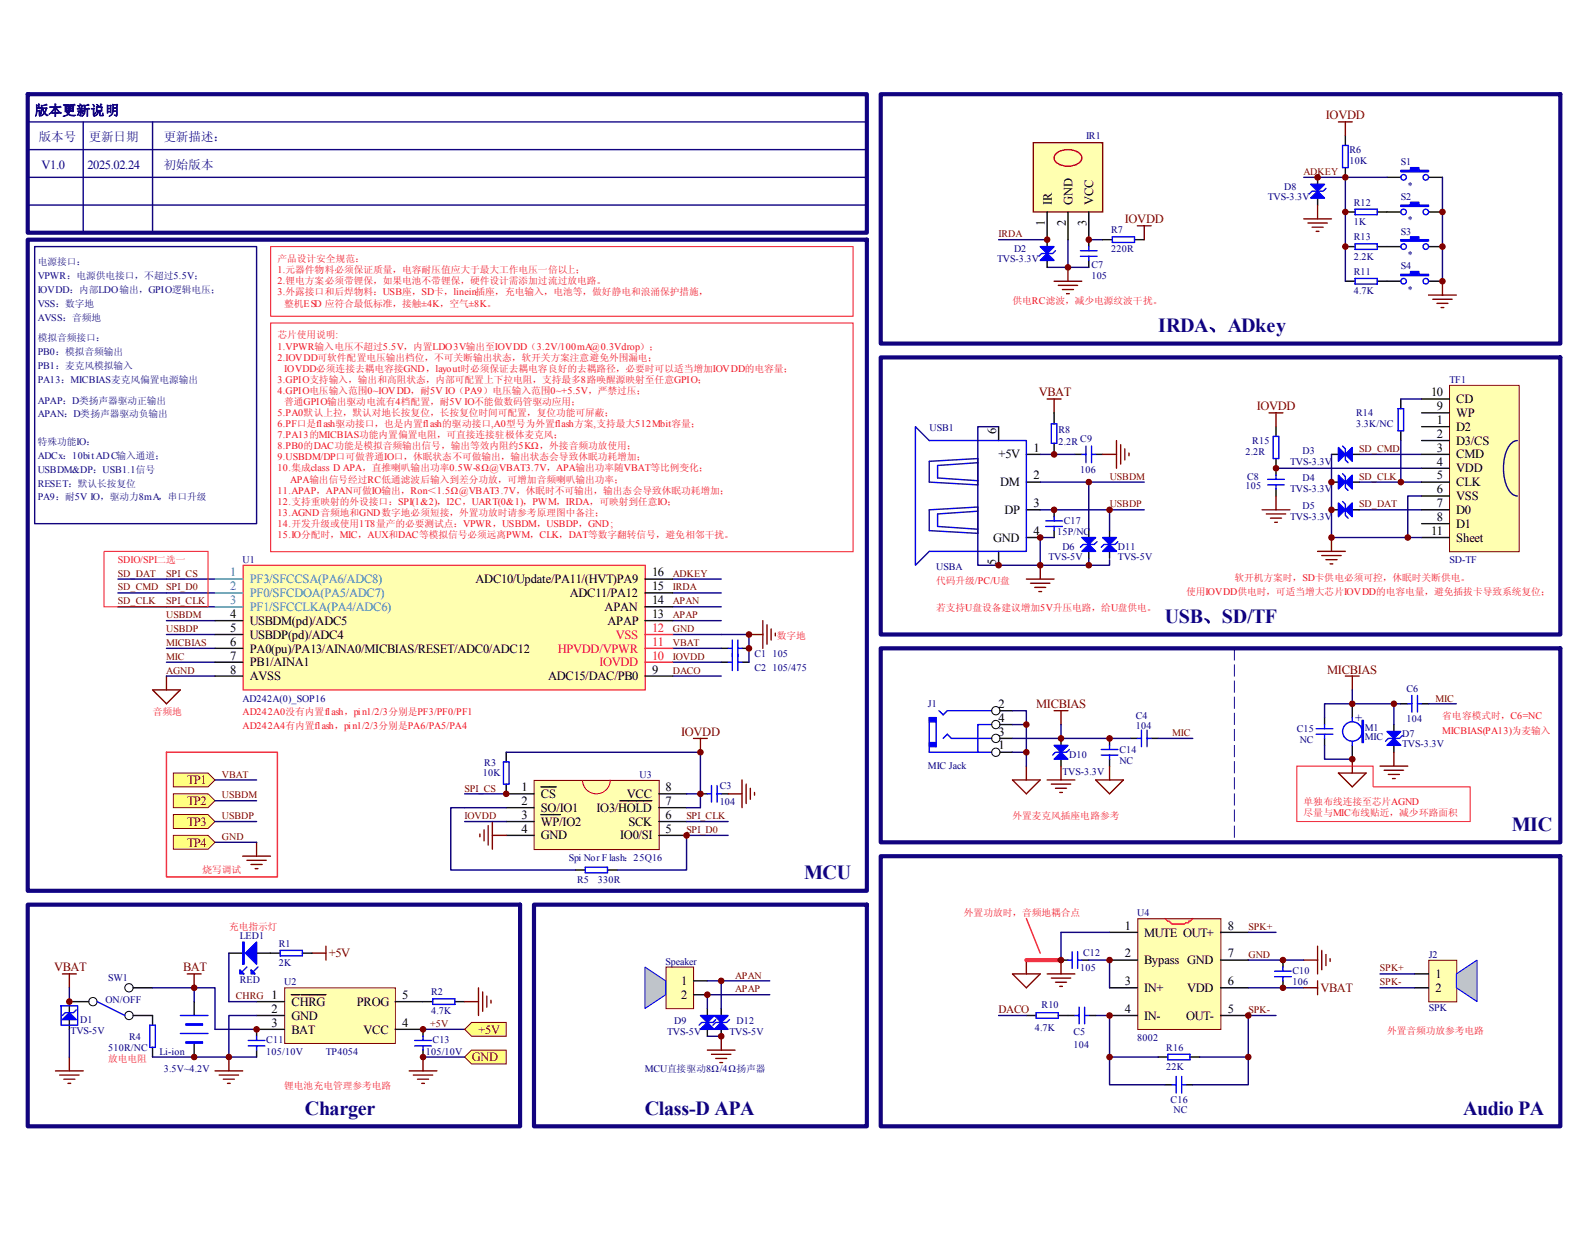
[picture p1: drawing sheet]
<svg xmlns="http://www.w3.org/2000/svg" width="279mm" height="216mm" viewBox="0 0 279 216" stroke-linecap="round" stroke-linejoin="round" font-family="sans-serif">
<path d="M29.2 118.4v2.4M131.2 111.1h2.4M133.6 108.7v4.8M134.4 109.4v3.4M135.1 110.1v2M135.8 110.9v.4M26.7 120.8h4.9l-2.4 2.4z" fill="none" stroke="#800000" stroke-width=".24"/>
<path d="M126.3 116h1.3M126.3 113.5h1.3M130 116h1.2M130 113.5h1.2" fill="none" stroke="#000" stroke-width=".24"/>
<path d="M127.6 116h.7M127.6 113.5h.7M128.3 112.1v5.3M129.3 116h.7M129.3 112.1v5.3M129.3 113.5h.7" fill="none" stroke="#00f" stroke-width=".24"/>
<g fill="none" stroke="#000080" stroke-width=".24">
<path d="M20.7 106.3h17M20.7 103.8h17M20.7 101.4h17M29.2 108.7h8.5M29.2 116h8.5M29.2 118.4h8.5M29.2 113.5h8.5M29.2 111.1h8.5M117.8 111.1h13.4v4.9M117.8 108.7h8.5M117.8 116h8.5M117.8 118.4h8.5"/>
<path d="M117.8 113.5h8.5M117.8 106.3h8.5M117.8 103.8h8.5M117.8 101.4h8.5"/>
</g>
<path d="M4.9 42h146.9v114h-146.9z" fill="none" stroke="#11037f" stroke-width=".73"/>
<path d="M93.6 136.7h21.9v12.1h-21.9z" fill="#ffffb0"/>
<path d="M93.6 136.7h21.9v12.1h-21.9z" fill="none" stroke="#800000" stroke-width=".18"/>
<g fill="none" stroke="#000" stroke-width=".24">
<path d="M88.7 137.3v1.7h4.8M88.7 131.7v1.7M94.8 137.8h2.6M115.4 139h4.9M122.7 139h1.2M126.3 139h1.3M88.7 141.4h4.8M88.7 143.9h4.8M88.7 146.3h4.8M94.8 142.6h3.4M108.6 140.2h5.6M115.4 141.4h4.9"/>
<path d="M115.4 143.9h4.9M115.4 146.3h4.9"/>
</g>
<path d="M102 136.6a2.43 2.43 0 0 0 2.5 2.4 2.43 2.43 0 0 0 2.4-2.4" fill="none" stroke="#bf0000" stroke-width=".18"/>
<path d="M121.5 129.3h2.4M122.7 129.3v2.4M127.6 139h2.4M130 136.6v4.8M130.7 137.3v3.4M131.4 138v2M132.2 138.8v.4M84.1 146v.5M84.8 145.3v1.9M85.5 144.6v3.4M86.2 143.9v4.8M86.2 146.3h2.5" fill="none" stroke="#800000" stroke-width=".24"/>
<path d="M81.4 139h7.3M88.7 131.7h34v9.7h-2.4M120.3 139h2.4M81.4 143.9h7.3M81.4 141.4h7.3M120.3 143.9h7.3M120.3 146.3h7.3" fill="none" stroke="#000080" stroke-width=".24"/>
<path d="M88.2 133.4h1v3.9h-1zM123.9 139h.7M124.6 137.5v3M125.6 139h.7M125.6 137.5v3" fill="none" stroke="#00f" stroke-width=".24"/>
<g fill="#ffff80" stroke="#800000" stroke-width=".18">
<path d="M30.4 139h6l1.3 1.2-1.3 1.2h-6z" fill-rule="evenodd"/>
<path d="M30.4 142.6h6l1.3 1.3-1.3 1.2h-6z" fill-rule="evenodd"/>
</g>
<path d="M37.7 140.2h7.2M37.7 143.9h7.2" fill="none" stroke="#000080" stroke-width=".24"/>
<path d="M30.4 135.4h6l1.3 1.2-1.3 1.2h-6z" fill-rule="evenodd" fill="#ffff80" stroke="#800000" stroke-width=".18"/>
<path d="M37.7 136.6h7.2M37.7 147.5h7.2" fill="none" stroke="#000080" stroke-width=".24"/>
<path d="M42.5 149.9h4.9M43.2 150.6h3.4M44 151.4h1.9M44.7 152.1h.5M44.9 147.5v2.4" fill="none" stroke="#800000" stroke-width=".24"/>
<path d="M30.4 146.3h6l1.3 1.2-1.3 1.2h-6z" fill-rule="evenodd" fill="#ffff80" stroke="#800000" stroke-width=".18"/>
<path d="M29.2 131.7h19.4v21.9h-19.4z" fill="none" stroke="#ee0e22" stroke-width=".24"/>
<path d="M177.4 136.6h4.8l-2.4 2.4zM179.8 134.1v2.5M234.5 135.4h4.8l-2.4 2.4zM236.9 132.9v2.5M183.4 170.5h4.9M184.2 171.3h3.4M184.9 172h1.9M185.6 172.7h.5M185.9 168.1v2.4" fill="none" stroke="#800000" stroke-width=".24"/>
<g fill="none" stroke="#000" stroke-width=".24">
<path d="M175.2 124.4h2.2M175.2 126.9h2.2M175.2 129.3h2.2M175.2 131.7h2.2M198 129.3h1.2M201.7 129.3h1.2M232 125.7v1.2M232 129.3v1.2M236.9 123.2v2.5M236.9 130.5v2.4M185.9 168.1h1.2M189.5 168.1h1.2"/>
<path d="M224.7 168.1v1.2M224.7 171.7v1.3"/>
</g>
<g fill="none" stroke="#00f" stroke-width=".24">
<path d="M162.8 125.7v6h10.9M164 125.7v5.1M164.5 124.4l.7 .8 .7-.8h7.8M165.2 129.3l.7-.7 .8 .7h7M173.7 126.9h-2.4v4.8M199.2 129.3h.8M200 127.8v3M200.9 129.3h.8M200.9 127.8v3M230.6 127.6h2.9M230.6 128.6h2.9M232 126.9v.7"/>
<path d="M232 128.6v.7M236.9 125.7v.7M236.9 129.8v.7M187.1 168.1h.7M187.8 166.7v2.9M188.8 168.1h.7M188.8 166.7v2.9M223.3 171h2.9M223.3 170.1h2.9M224.7 169.3v.8M224.7 171v.7"/>
<circle cx="236.9" cy="128.1" r="1.7"/>
</g>
<g fill="#00f" stroke="#00f" stroke-width=".24">
<path d="M238.6 126.1h.2v3.9h-.2z" fill-rule="evenodd"/>
<path d="M162.8 130h1.2v.8h-1.2z" fill-rule="evenodd"/>
<path d="M162.8 125.7h1.2v.7h-1.2z" fill-rule="evenodd"/>
</g>
<g fill="none" stroke="#000" stroke-width=".18">
<circle cx="174.4" cy="129.3" r=".73"/>
<circle cx="174.4" cy="131.7" r=".73"/>
<circle cx="174.4" cy="126.9" r=".73"/>
<circle cx="174.4" cy="124.4" r=".73"/>
</g>
<path d="M232 130.5v2.4h4.9M245.4 123.2h-13.4v2.5M191.9 177.8h2.5M218.7 177.8h4.8M218.7 168.1h6" fill="none" stroke="#000080" stroke-width=".24"/>
<path d="M250.4 168.2h4.8v7.2h-4.8z" fill="#ffffb0"/>
<path d="M250.3 168.1h4.9v7.3h-4.9z" fill="none" stroke="#800000" stroke-width=".18"/>
<path d="M187.1 177.8h1.2M190.7 177.8h1.2M247.8 170.5h2.4M247.8 173h2.4" fill="none" stroke="#000" stroke-width=".24"/>
<path d="M241.7 170.5h6.1M241.7 173h6.1" fill="none" stroke="#000080" stroke-width=".24"/>
<path d="M188.3 177.8h.7M189 176.4v2.9M190 177.8h.7M190 176.4v2.9" fill="none" stroke="#00f" stroke-width=".24"/>
<path d="M199.4 161h14.5v19.3h-14.5z" fill="#ffffb0"/>
<path d="M199.3 160.9h14.6v19.4h-14.6z" fill="none" stroke="#800000" stroke-width=".18"/>
<g fill="none" stroke="#000" stroke-width=".24">
<path d="M184.6 72.3v1.9M184.6 77.6v2M188.3 79.6h1.2M191.9 79.6h1.3M223.5 82v1.2M223.5 85.6v1.2M194.4 129.3v1.2M194.4 132.9v1.2M245.4 123.2h1.2M249 123.2h1.2M179.8 177.8h1.7M185.4 177.8h1.7"/>
<path d="M194.4 163.3h4.8M194.4 168.1h4.8M194.4 173h4.8M194.4 177.8h4.8M213.8 163.3h4.9M213.8 168.1h4.9M213.8 173h4.9M213.8 177.8h4.9M202.9 185.1h1.7M204.1 189.9h1.2M207.7 189.9h1.2M208.5 185.1h1.7"/>
</g>
<path d="M204.1 160.8l.5 .5h.2a1.38 1.38 0 0 0 1.5 .5h1.2l.2-.2h.5v-.3h.3l.4-.5" fill="none" stroke="#f00" stroke-width=".24"/>
<g fill="none" stroke="#000080" stroke-width=".24">
<path d="M238.1 79.6h10.9M238.1 84.4h10.9M238.1 89.3h10.9M250.2 123.2h4.9M174.9 177.8h4.9M185.9 163.3h8.5M190.7 168.1h3.7v4.9M194.4 177.8v7.3h8.5M218.7 177.8v7.3h-8.5M218.7 173h9.7M218.7 163.3h4.8M224.7 168.1h3.7"/>
<path d="M194.4 185.1v4.8h9.7M218.7 185.1v4.8h-9.8"/>
</g>
<g fill="none" stroke="#00f" stroke-width=".24">
<path d="M184.2 74.2h.9v3.4h-.9zM189.5 79.6h.7M190.2 78.1v2.9M191.2 79.6h.7M191.2 78.1v2.9M222.1 84.9h2.9M222.1 83.9h2.9M223.5 83.2v.7M223.5 84.9v.7M192.9 132.2h2.9M192.9 131.2h2.9M194.4 130.5v.7"/>
<path d="M194.4 132.2v.7M246.6 123.2h.7M247.3 121.8v2.9M248.3 123.2h.7M248.3 121.8v2.9M181.5 177.3h3.9v1h-3.9zM204.6 184.6h3.9v1h-3.9zM205.3 189.9h.7M206 188.5v2.9M207 189.9h.7M207 188.5v2.9"/>
</g>
<g fill="none" stroke="#800000" stroke-width=".24">
<path d="M183.4 69.9h2.5M184.6 69.9v2.4M182.2 99v2.4M179.8 101.4h4.8M180.5 102.1h3.4M181.2 102.9h2M182 103.6h.5M235.7 118.4h2.4M236.9 118.4v2.4M177.4 170.5h4.8l-2.4 2.5zM179.8 168.1v2.4M228.4 168.1h2.4"/>
<path d="M228.4 173h2.4M230.8 165.7v4.8M230.8 171.7v2.5M231.5 166.4v3.4M232.3 167.1v2M233 167.9v.5"/>
</g>
<path d="M254 67.6h12.1v29h-12.1z" fill="#ffffb0"/>
<path d="M253.9 67.5h12.2v29.1h-12.2z" fill="none" stroke="#800000" stroke-width=".18"/>
<g fill="none" stroke="#000" stroke-width=".24">
<path d="M235.7 23.8v1.7M235.7 29.4v1.7M235.7 37.1h1.7M241.3 37.1h4.1M243 31.1h2.4M250.2 31.1h2.5M250.2 37.1h2.5M235.7 49.2h1.7M235.7 43.2h1.7M241.3 49.2h4.1M241.3 43.2h4.1M250.2 49.2h2.5"/>
<path d="M250.2 43.2h2.5M174.9 74.7v2.4M179.8 79.6h2.4M223.5 74.7v1.7M245.4 69.9v1.7M245.4 75.4v1.7M249 69.9h4.9M249 77.1h4.9M249 79.6h4.9M249 72.3h4.9M249 74.7h4.9M174.9 96.5v2.5"/>
<path d="M179.8 89.3h2.4M179.8 84.4h2.4M179.8 94.1h2.4M223.5 80.3v1.7M249 89.3h4.9M249 82h4.9M249 84.4h4.9M249 86.8h4.9M249 91.7h4.9M249 94.1h4.9"/>
</g>
<path d="M265.8 77.1a2.14 2.14 0 0 0-1.7 1.5 8.3 8.3 0 0 0 .3 7.4l.9 .7 .5 .1" fill="none" stroke="#11037f" stroke-width=".24"/>
<path d="M228.4 31.1h14.6M235.7 31.1v18.1M252.7 31.1v18.1M174.9 74.7h-3.6v24.3h10.9v-4.9M182.2 79.6h6.1M182.2 84.4h18.2M182.2 89.3h18.2M223.5 82h25.5M249 86.8h-2.4v7.3h2.4M236.9 120.8v2.4" fill="none" stroke="#000080" stroke-width=".24"/>
<g fill="none" stroke="#00f" stroke-width=".24">
<path d="M235.2 25.5h1v3.9h-1zM237.4 36.6h3.9v1h-3.9zM237.4 42.7h3.9v1h-3.9zM237.4 48.8h3.9v.9h-3.9zM223 76.4h1v3.9h-1zM244.9 71.6h1v3.8h-1z"/>
<circle cx="245.9" cy="37.1" r=".49"/>
<circle cx="245.9" cy="31" r=".49"/>
<circle cx="249.8" cy="37.1" r=".48"/>
<circle cx="249.8" cy="31" r=".48"/>
<circle cx="245.9" cy="49.2" r=".49"/>
<circle cx="245.9" cy="43.2" r=".49"/>
<circle cx="249.8" cy="49.2" r=".48"/>
<circle cx="249.8" cy="43.2" r=".48"/>
</g>
<g fill="none" stroke="#800000" stroke-width=".24">
<path d="M234.5 21.3h2.4M235.7 21.3v2.5M250.2 51.7h4.9M251 52.4h3.4M251.7 53.1h1.9M252.4 53.9h.5M252.7 49.2v2.5M193.2 79.6h2.4M195.6 77.1v4.9M196.3 77.9v3.4M197 78.6v1.9M197.8 79.3v.5"/>
<path d="M222.3 72.3h2.4M223.5 72.3v2.4M221.1 89.3h4.8M221.8 90h3.4M222.5 90.7h2M223.3 91.5h.5M223.5 86.8v2.5M230.8 96.5h4.9M231.5 97.3h3.4M232.3 98h1.9M233 98.7h.5M233.2 94.1v2.4"/>
</g>
<g fill="#00f" stroke="#00f" stroke-width=".24">
<path d="M245.4 29.8h1.7v-.4h1.4v.4h1.7v.3h-4.8z" fill-rule="evenodd"/>
<path d="M245.4 35.9h1.7v-.5h1.4v.5h1.7v.2h-4.8z" fill-rule="evenodd"/>
<path d="M245.4 42h1.7v-.5h1.4v.5h1.7v.2h-4.8z" fill-rule="evenodd"/>
<path d="M245.4 48h1.7v-.5h1.4v.5h1.7v.3h-4.8z" fill-rule="evenodd"/>
</g>
<path d="M160.4 74.7l2.4 2.4h17v19.4h-17l-2.4 2.5zM162.8 80.8l8.5-.5v4.6l-8.5-.5zM162.8 89.3l8.5-.5v4.6l-8.5-.5zM171.3 89.5l-7.1 .5v2.2l7.1 .5M171.3 81l-7.1 .5v2.2l7.1 .5" fill="none" stroke="#0000bf" stroke-width=".24"/>
<path d="M179.8 160.8l2.4 6.1" fill="none" stroke="#ee0e22" stroke-width=".24"/>
<path d="M47.4 56.6h102v40h-102zM47.4 43.2h102v12.2h-102z" fill="none" stroke="#ee0e22" stroke-width=".18"/>
<path d="M154.3 16.5h119v43.7h-119zM154.3 62.6h119v48.5h-119zM154.3 149.9h119v47.3h-119z" fill="none" stroke="#11037f" stroke-width=".73"/>
<path d="M179.8 168.1h6.1" fill="none" stroke="#ee0e22" stroke-width=".73"/>
<path d="M255.1 170.5l3.6-2.4v7.3l-3.6-2.4z" fill-rule="evenodd" fill="#c0c0c0" stroke="#00f" stroke-width=".18"/>
<path d="M184.6 49.2h4.9M185.4 50h3.4M186.1 50.7h1.9M186.8 51.4h.5M187.1 46.8v2.4" fill="none" stroke="#800000" stroke-width=".24"/>
<path d="M187.1 42v4.8" fill="none" stroke="#000080" stroke-width=".24"/>
<path d="M181 25h12.2v12.1h-12.2z" fill-rule="evenodd" fill="#ffffb0" stroke="#800000" stroke-width=".24"/>
<path d="M183.4 37.1v4.9M187.1 37.1v4.9M190.7 37.1v6.1M190.7 45.6v1.2M193.2 42h1.6M198.7 42h1.7M34 175.4v2.4M34 182.7v2.4" fill="none" stroke="#000" stroke-width=".24"/>
<path d="M185 26.9a3.4 3.4 0 0 1 4.2 0 1.05 1.05 0 0 1-.4 1.8 3.2 3.2 0 0 1-4.1-.7l-.1-.3z" fill="none" stroke="#bf0000" stroke-width=".24"/>
<path d="M174.9 42h8.5M183.4 46.8h7.3M190.7 42h2.5" fill="none" stroke="#000080" stroke-width=".24"/>
<path d="M189.3 43.9h2.9M189.3 44.9h2.9M190.7 43.2v.7M190.7 44.9v.7M194.8 41.5h3.9v.9h-3.9zM31.6 177.8h4.8M31.6 181h4.8" fill="none" stroke="#00f" stroke-width=".24"/>
<path d="M199.2 39.5h2.5M200.4 39.5v2.5" fill="none" stroke="#800000" stroke-width=".24"/>
<g fill="#00f" stroke="#00f" stroke-width=".24">
<path d="M32.6 179.3h2.9v.2h-2.9z" fill-rule="evenodd"/>
<path d="M32.6 182.4h2.9v.3h-2.9z" fill-rule="evenodd"/>
</g>
<path d="M50 173.1h19.3v9.6h-19.3z" fill="#ffffb0"/>
<path d="M49.9 173h19.4v9.7h-19.4z" fill="none" stroke="#800000" stroke-width=".18"/>
<g fill="none" stroke="#000" stroke-width=".24">
<path d="M40.1 166.9h2.4M44.9 175.4h4.9M44.9 177.8h4.9M44.9 166.9h4.2M51 174.2h1.5M52.7 174.2h4.4M53 166.9h1.7M69.2 175.4h6.6M79.7 175.4h1.7M44.9 183.9v1.2M49.8 180.2h-4.9v1.3M69.2 180.2h4.9v1.3"/>
<path d="M74.1 183.9v1.2"/>
</g>
<g fill="none" stroke="#800000" stroke-width=".24">
<path d="M32.8 170.5h2.4M34 170.5v2.5M54.7 166.9h2.4M57.1 165.7v2.4M81.4 175.4h2.4M83.8 173v4.8M84.6 173.7v3.4M85.3 174.4v2M86 175.1v.5M37.7 187.5h4.8M38.4 188.2h3.4M39.1 189h2"/>
<path d="M39.8 189.7h.5M40.1 185.1v2.4M71.7 187.5h4.8M72.4 188.2h3.4M73.1 189h2M73.9 189.7h.4M74.1 185.1v2.4"/>
</g>
<path d="M34 173h3.7v7.2h7.2M40.1 166.9v8.5h4.8M44.9 177.8h-4.8v7.3M34 185.1h10.9M74.1 180.2h7.3" fill="none" stroke="#000080" stroke-width=".24"/>
<path d="M43.2 169.3l-.9 1M45.2 169.3l-1 1M49.1 166.4h3.9v1h-3.9zM75.8 174.9h3.9v1h-3.9zM43.5 182.2h2.9M43.5 183.1h2.9M44.9 181.5v.7M44.9 183.1v.8M72.6 182.2h3M72.6 183.1h3M74.1 181.5v.7M74.1 183.1v.8" fill="none" stroke="#00f" stroke-width=".24"/>
<g fill="#00f" stroke="#00f" stroke-width=".24">
<path d="M42 169.8l.8 .7h-.8z"/>
<path d="M44 169.8l.7 .7h-.7z"/>
<path d="M43 166.9l1.9-1.9v3.8z"/>
<path d="M42.5 165h.3v3.8h-.3z" fill-rule="evenodd"/>
</g>
<g fill="#ffff80" stroke="#800000" stroke-width=".18">
<path d="M81.4 180.2l1.2-1.2h6.1v2.5h-6.1z" fill-rule="evenodd"/>
<path d="M81.4 185.1l1.2-1.2h6.1v2.4h-6.1z" fill-rule="evenodd"/>
</g>
<g fill="none" stroke="#000080" stroke-width=".24">
<path d="M233.2 79.6v14.5h13.4M245.4 69.9h3.6M245.4 77.1v7.3M182.2 94.1h2.4M190.7 84.4v8.5M190.7 97.8v1.2M194.4 98v1h-12.2M194.4 89.3v3.6M177.4 124.4h2.4v7.3h-2.4M177.4 129.3h8.5M177.4 126.9h2.4M179.8 131.7v2.4"/>
<path d="M185.9 126.9v2.4h12.1M202.9 129.3h6M244.2 123.2v3.7M12.1 173v2.4M26.7 173h7.3v2.4M185.9 163.3v4.8M12.1 180.2v4.9M26.7 185.1h7.3M74.1 185.1h7.3"/>
</g>
<g fill="none" stroke="#000" stroke-width=".24">
<path d="M230.8 31.1v1.2M230.8 34.7v1.2M183.4 42v1.2M183.4 45.6v1.2M233.2 79.6h1.3M236.9 79.6h1.2M184.6 89.3v1.2M184.6 92.9v1.2M190.7 92.9v1.2M190.7 96.5v1.3M194.4 92.9v1.2M194.4 96.5v1.3"/>
<path d="M233.2 84.4h1.3M233.2 89.3h1.3M236.9 84.4h1.2M236.9 89.3h1.2M185.9 129.3v1.2M185.9 132.9v1.2M244.2 126.9v1.2M244.2 130.5v1.2M15.5 175.4h-3.4v4.8M23.3 177.8h3.4v1.7M23.3 173h3.4M26.7 183.4v1.7"/>
</g>
<g fill="#00f" stroke="#00f" stroke-width=".24">
<path d="M189.5 96.5l1.2-1.2 1.2 1.2z"/>
<path d="M189.5 94.1h2.4l-1.2 1.2z"/>
<path d="M193.2 96.5l1.2-1.2 1.2 1.2z"/>
<path d="M193.2 94.1h2.4l-1.2 1.2z"/>
<path d="M183.4 44.4l1.2 1.2h-2.4z"/>
<path d="M182.2 43.2h2.4l-1.2 1.2z"/>
<path d="M236.9 83.2v2.4l-1.2-1.2z"/>
<path d="M234.5 83.2l1.2 1.2-1.2 1.2z"/>
<path d="M235.7 89.3l1.2-1.2v2.4z"/>
<path d="M234.5 88.1l1.2 1.2-1.2 1.2z"/>
<path d="M235.7 79.6l1.2-1.2v2.4z"/>
<path d="M234.5 78.4l1.2 1.2-1.2 1.2z"/>
<path d="M243 130.5l1.2-1.2 1.2 1.2z"/>
<path d="M243 128.1h2.4l-1.2 1.2z"/>
<path d="M185.9 131.7l1.2 1.2h-2.5z"/>
<path d="M184.6 130.5h2.5l-1.2 1.2z"/>
<path d="M10.9 178.5l1.2-1.2 1.3 1.2z"/>
<path d="M229.6 34.7l1.2-1.2 1.2 1.2z"/>
<path d="M229.6 32.3h2.4l-1.2 1.2z"/>
</g>
<g fill="none" stroke="#00f" stroke-width=".24">
<path d="M232.3 33l-.5 .5h-2l-.4 .5M184.9 43.9l-.5 .5h-1.9l-.5 .5M235.2 78.1l.5 .5v1.9l.5 .5M183.2 92.2h2.9M183.2 91.2h2.9M184.6 90.5v.7M184.6 92.2v.7M192.2 94.8l-.5 .5h-2l-.4 .5M195.8 94.8l-.5 .5h-1.9l-.5 .5M235.2 83l.5 .4v2l.5 .5M235.2 87.8l.5 .5v1.9l.5 .5M187.3 131.2l-.5 .5h-1.9l-.5 .5"/>
<path d="M245.6 128.8l-.5 .5h-1.9l-.5 .5M10.7 176.1h2.9v3.4h-2.9zM13.4 176.8l-.5 .5h-1.5l-.5 .5M17 175.4l4.9 2.4M26.2 179.5h1v3.9h-1z"/>
</g>
<path d="M18.2 96.5h18.2v9.8h-18.2zM227.2 134.1h13.3v3.7h17v6.1h-30.3z" fill="none" stroke="#ee0e22" stroke-width=".18"/>
<path d="M4.9 16.5h146.9v24.3h-146.9zM154.3 113.5h119v34h-119zM4.9 158.4h86.2v38.8h-86.2zM93.5 158.4h58.3v38.8h-58.3z" fill="none" stroke="#11037f" stroke-width=".73"/>
<path d="M4.9 21.3h146.9M4.9 26.2h146.9M4.9 31.1h146.9M4.9 35.9h146.9M14.6 21.3v19.5M26.7 21.3v19.5" fill="none" stroke="#11037f" stroke-width=".24"/>
<g fill="none" stroke="#800000" stroke-width=".24">
<path d="M228.4 38.3h4.8M229.1 39.1h3.4M229.8 39.8h2M230.8 35.9v2.4M230.6 40.5h.5M183.4 136.6h4.9M184.2 137.3h3.4M184.6 124.4h2.5M184.9 138h1.9M185.6 138.8h.5M185.9 124.4v2.5M185.9 134.1v2.5"/>
<path d="M191.9 136.6h4.9l-2.4 2.4zM194.4 134.1v2.5M241.7 134.1h4.9M242.5 134.9h3.4M243.2 135.6h1.9M243.9 136.3h.5M244.2 131.7v2.4M10.9 170.5h2.5M12.1 170.5v2.5M9.7 187.5h4.9M10.4 188.2h3.4M11.2 189h1.9"/>
<path d="M11.9 189.7h.5M12.1 185.1v2.4"/>
</g>
<path d="M216.2 113.5v34" fill="none" stroke="#11037f" stroke-width=".18" stroke-dasharray="2.1 .7" stroke-linecap="butt"/>
<g fill="none" stroke="#000" stroke-width=".18">
<circle cx="16.3" cy="175.4" r=".73"/>
<circle cx="22.6" cy="173" r=".73"/>
<circle cx="22.6" cy="177.8" r=".73"/>
</g>
<g fill="#800000" stroke="#800000" stroke-width=".18">
<circle cx="88.7" cy="139" r=".49"/>
<circle cx="122.7" cy="139" r=".49"/>
<circle cx="185.9" cy="168.1" r=".48"/>
<circle cx="236.9" cy="123.2" r=".49"/>
<circle cx="236.9" cy="132.9" r=".49"/>
<circle cx="194.4" cy="177.8" r=".48"/>
<circle cx="218.7" cy="177.8" r=".49"/>
<circle cx="224.7" cy="168.1" r=".48"/>
<circle cx="224.7" cy="173" r=".48"/>
<circle cx="194.4" cy="168.1" r=".48"/>
<circle cx="218.7" cy="185.1" r=".49"/>
<circle cx="194.4" cy="185.1" r=".48"/>
<circle cx="194.4" cy="129.3" r=".48"/>
<circle cx="182.2" cy="99" r=".49"/>
<circle cx="184.6" cy="79.6" r=".49"/>
<circle cx="223.5" cy="82" r=".49"/>
<circle cx="246.6" cy="94.1" r=".49"/>
<circle cx="233.2" cy="94.1" r=".48"/>
<circle cx="252.7" cy="49.2" r=".48"/>
<circle cx="235.7" cy="31" r=".48"/>
<circle cx="235.7" cy="43.2" r=".48"/>
<circle cx="235.7" cy="37.1" r=".48"/>
<circle cx="252.7" cy="37.1" r=".48"/>
<circle cx="252.7" cy="43.2" r=".48"/>
<circle cx="182.2" cy="94.1" r=".49"/>
<circle cx="174.9" cy="99" r=".48"/>
<circle cx="187.1" cy="46.8" r=".49"/>
<circle cx="183.4" cy="42" r=".48"/>
<circle cx="190.7" cy="42" r=".49"/>
<circle cx="34" cy="185.1" r=".49"/>
<circle cx="44.9" cy="180.2" r=".49"/>
<circle cx="74.1" cy="180.2" r=".48"/>
<circle cx="34" cy="173" r=".49"/>
<circle cx="40.1" cy="185.1" r=".48"/>
<circle cx="74.1" cy="185.1" r=".48"/>
<circle cx="194.4" cy="89.3" r=".48"/>
<circle cx="190.7" cy="84.4" r=".49"/>
<circle cx="190.7" cy="99" r=".49"/>
<circle cx="245.4" cy="84.4" r=".49"/>
<circle cx="233.2" cy="84.4" r=".48"/>
<circle cx="233.2" cy="89.3" r=".48"/>
<circle cx="244.2" cy="123.2" r=".48"/>
<circle cx="185.9" cy="129.3" r=".48"/>
<circle cx="179.8" cy="131.7" r=".48"/>
<circle cx="179.8" cy="126.9" r=".48"/>
<circle cx="12.1" cy="175.4" r=".48"/>
<circle cx="184.6" cy="89.3" r=".49"/>
<circle cx="230.8" cy="31" r=".48"/>
</g>
<path d="M116.8 169.4h4.7v7.2h-4.7z" fill="#ffffb0"/>
<path d="M116.7 169.3h4.8v7.3h-4.8z" fill="none" stroke="#800000" stroke-width=".18"/>
<path d="M121.5 171.7h2.4M121.5 174.2h2.4" fill="none" stroke="#000" stroke-width=".24"/>
<path d="M123.9 174.2h10.9M123.9 171.7h10.9" fill="none" stroke="#000080" stroke-width=".24"/>
<path d="M113 169.3l3.6 2.4v2.5l-3.6 2.4z" fill-rule="evenodd" fill="#c0c0c0" stroke="#00f" stroke-width=".18"/>
<path d="M123.9 176.6v1.2M126.3 176.6v1.2M123.9 180.2v1.3M126.3 180.2v1.3" fill="none" stroke="#000" stroke-width=".24"/>
<g fill="#00f" stroke="#00f" stroke-width=".24">
<path d="M122.7 177.8h2.4l-1.2 1.2z"/>
<path d="M122.7 180.2l1.2-1.2 1.2 1.2z"/>
<path d="M125.1 177.8h2.5l-1.3 1.2z"/>
<path d="M125.1 180.2l1.2-1.2 1.3 1.2z"/>
</g>
<path d="M125.4 178.5l-.5 .5h-2l-.5 .5M127.8 178.5l-.5 .5h-1.9l-.5 .5" fill="none" stroke="#00f" stroke-width=".24"/>
<path d="M123.9 183.9h4.9M124.6 184.6h3.4M125.4 185.3h1.9M126.1 186.1h.5M126.3 181.5v2.4" fill="none" stroke="#800000" stroke-width=".24"/>
<path d="M123.9 174.2v2.4M126.3 171.7v4.9M123.9 181.5h2.4" fill="none" stroke="#000080" stroke-width=".24"/>
<g fill="#800000" stroke="#800000" stroke-width=".18">
<circle cx="123.9" cy="174.2" r=".48"/>
<circle cx="126.3" cy="181.5" r=".49"/>
<circle cx="126.3" cy="171.7" r=".49"/>
<circle cx="122.7" cy="131.7" r=".49"/>
</g>
<path d="M6.1 43.2h38.8v48.5h-38.8z" fill="none" stroke="#11037f" stroke-width=".24"/>
<path d="M42.7 99.1h70.3v21.7h-70.3z" fill="#ffffb0"/>
<path d="M42.6 99h70.4v21.8h-70.4z" fill="none" stroke="#f00" stroke-width=".18"/>
<path d="M37.7 111.1h4.8M37.7 108.7h4.8M37.7 118.4h4.8M37.7 116h4.8M37.7 113.5h4.8M113 108.7h4.8M113 101.4h4.8M113 103.8h4.8M113 118.4h4.8M113 106.3h4.8M100.8 152.3h1.7M106.4 152.3h1.7" fill="none" stroke="#000" stroke-width=".24"/>
<path d="M113 116h4.8M113 113.5h4.8M113 111.1h4.8" fill="none" stroke="#ee0e22" stroke-width=".24"/>
<path d="M37.7 101.4h4.8M37.7 103.8h4.8M37.7 106.3h4.8" fill="none" stroke="#009cca" stroke-width=".24"/>
<path d="M102.5 151.9h3.9v.9h-3.9z" fill="none" stroke="#00f" stroke-width=".24"/>
<path d="M81.4 141.4h-2.4v10.9h21.8M120.3 146.3v6h-12.2" fill="none" stroke="#000080" stroke-width=".24"/>
<g fill="#800000" stroke="#800000" stroke-width=".18">
<circle cx="120.3" cy="146.3" r=".49"/>
<circle cx="131.2" cy="113.5" r=".49"/>
<circle cx="131.2" cy="111.1" r=".49"/>
</g>
<g font-size="3.5" fill="#11037f">
<text x="202.9" y="58.1">IRDA、ADkey</text>
<text x="204" y="109.1">USB、SD/TF</text>
<text x="264.8" y="145.5">MIC</text>
<text x="140.9" y="153.9">MCU</text>
<text x="53.4" y="195.2">Charger</text>
<text x="112.9" y="195.2">Class-D APA</text>
<text x="256.3" y="195.2">Audio PA</text>
</g>
<text font-size="2.4" fill="#11037f" x="6.1" y="20.2">版本更新说明</text>
<g font-size="2.2" fill="#800000">
<text x="232.2" y="20.9">IOVDD</text>
<text x="197" y="39">IOVDD</text>
<text x="181.9" y="69.4">VBAT</text>
<text x="220.1" y="71.8">IOVDD</text>
<text x="232.5" y="117.9">MICBIAS</text>
<text x="181.5" y="124">MICBIAS</text>
<text x="119.3" y="128.9">IOVDD</text>
<text x="32.8" y="137.3">TP1</text>
<text x="32.8" y="141">TP2</text>
<text x="32.8" y="144.6">TP3</text>
<text x="32.8" y="148.3">TP4</text>
<text x="57.6" y="167.6">+5V</text>
<text x="9.5" y="170.1">VBAT</text>
<text x="32.1" y="170.1">BAT</text>
<text x="231.3" y="173.7">VBAT</text>
<text x="82.6" y="185.8">GND</text>
<text x="83.8" y="181">+5V</text>
</g>
<g font-size="2.2" fill="#11037f">
<text x="6.8" y="24.7">版本号</text>
<text x="7.3" y="29.6">V1.0</text>
<text x="15.3" y="29.6">2025.02.24</text>
<text x="15.6" y="24.7">更新日期</text>
<text x="28.7" y="24.7">更新描述：</text>
<text x="28.7" y="29.6">初始版本</text>
</g>
<g font-size="2.2">
<text x="184.2" y="35.9" transform="rotate(-90 184.2 35.9)">IR</text>
<text x="187.9" y="35.9" transform="rotate(-90 187.9 35.9)">GND</text>
<text x="191.5" y="35.9" transform="rotate(-90 191.5 35.9)">VCC</text>
<text x="183" y="39.5" transform="rotate(-90 183 39.5)">1</text>
<text x="186.7" y="39.5" transform="rotate(-90 186.7 39.5)">2</text>
<text x="190.3" y="39.5" transform="rotate(-90 190.3 39.5)">3</text>
<text x="250.7" y="69.4">10</text>
<text x="251.7" y="71.8">9</text>
<text x="255.1" y="70.6">CD</text>
<text x="174.5" y="75.9" transform="rotate(-90 174.5 75.9)">6</text>
<text x="251.7" y="76.6">2</text>
<text x="251.7" y="74.3">1</text>
<text x="255.1" y="77.9">D3/CS</text>
<text x="255.1" y="73.1">WP</text>
<text x="255.1" y="75.4">D2</text>
<text x="174.9" y="80.3">+5V</text>
<text x="181" y="79.1">1</text>
<text x="181" y="83.9">2</text>
<text x="251.7" y="81.5">4</text>
<text x="251.7" y="83.9">5</text>
<text x="251.7" y="79.1">3</text>
<text x="255.1" y="82.7">VDD</text>
<text x="255.1" y="80.3">CMD</text>
<text x="175.2" y="85.2">DM</text>
<text x="181" y="88.8">3</text>
<text x="251.7" y="88.8">7</text>
<text x="251.7" y="86.4">6</text>
<text x="255.1" y="85.2">CLK</text>
<text x="255.1" y="87.5">VSS</text>
<text x="174" y="94.8">GND</text>
<text x="175.9" y="90">DP</text>
<text x="181" y="93.6">4</text>
<text x="250.7" y="93.6">11</text>
<text x="251.7" y="91.2">8</text>
<text x="255.1" y="90">D0</text>
<text x="255.1" y="92.5">D1</text>
<text x="255.1" y="94.8">Sheet</text>
<text x="114.2" y="100.9">16</text>
<text x="174.5" y="99" transform="rotate(-90 174.5 99)">5</text>
<text x="83.3" y="102.1">ADC10/Update/PA11/(HVT)PA9</text>
<text x="99.8" y="104.6">ADC11/PA12</text>
<text x="105.9" y="107">APAN</text>
<text x="114.2" y="103.4">15</text>
<text x="114.2" y="105.7">14</text>
<text x="40.3" y="110.7">5</text>
<text x="40.3" y="108.2">4</text>
<text x="40.3" y="113">6</text>
<text x="43.8" y="111.8">USBDP(pd)/ADC4</text>
<text x="43.8" y="109.4">USBDM(pd)/ADC5</text>
<text x="106.4" y="109.4">APAP</text>
<text x="114.2" y="108.2">13</text>
<text x="40.3" y="115.5">7</text>
<text x="40.3" y="117.9">8</text>
<text x="43.8" y="116.7">PB1/AINA1</text>
<text x="43.8" y="114.3">PA0(pu)/PA13/AINA0/MICBIAS/RESET/ADC0/ADC12</text>
<text x="43.8" y="119.1">AVSS</text>
<text x="96" y="119.1">ADC15/DAC/PB0</text>
<text x="114.2" y="117.9">9</text>
<text x="174.9" y="124">2</text>
<text x="174.9" y="126.4">4</text>
<text x="174.9" y="128.9">3</text>
<text x="174.9" y="131.2">1</text>
<text x="91.4" y="138.5">1</text>
<text x="91.4" y="141">2</text>
<text x="91.4" y="143.3">3</text>
<text x="94.7" y="139.7">CS</text>
<text x="94.7" y="142.2">SO/IO1</text>
<text x="104.5" y="142.2">IO3/HOLD</text>
<text x="109.8" y="139.7">VCC</text>
<text x="116.6" y="143.3">6</text>
<text x="116.6" y="141">7</text>
<text x="116.6" y="138.5">8</text>
<text x="91.4" y="145.8">4</text>
<text x="94.7" y="144.6">WP/IO2</text>
<text x="94.7" y="147">GND</text>
<text x="108.6" y="147">IO0/SI</text>
<text x="110.1" y="144.6">SCK</text>
<text x="116.6" y="145.8">5</text>
<text x="197" y="162.8">1</text>
<text x="197" y="167.6">2</text>
<text x="200.4" y="164">MUTE OUT+</text>
<text x="215.1" y="167.6">7</text>
<text x="215.1" y="162.8">8</text>
<text x="119.3" y="172.5">1</text>
<text x="197" y="172.5">3</text>
<text x="200.4" y="168.8">Bypass GND</text>
<text x="200.4" y="173.7">IN+</text>
<text x="207.9" y="173.7">VDD</text>
<text x="215.1" y="172.5">6</text>
<text x="251.5" y="171.3">1</text>
<text x="251.5" y="173.7">2</text>
<text x="47.6" y="174.9">1</text>
<text x="47.6" y="177.4">2</text>
<text x="47.6" y="179.7">3</text>
<text x="51.1" y="176.1">CHRG</text>
<text x="51.1" y="178.6">GND</text>
<text x="62.5" y="176.1">PROG</text>
<text x="70.4" y="179.7">4</text>
<text x="70.4" y="174.9">5</text>
<text x="119.3" y="174.9">2</text>
<text x="197" y="177.4">4</text>
<text x="200.4" y="178.6">IN-</text>
<text x="207.8" y="178.6">OUT-</text>
<text x="215.1" y="177.4">5</text>
<text x="51.1" y="181">BAT</text>
<text x="63.7" y="181">VCC</text>
</g>
<g font-size="2.2" fill="#009cca">
<text x="40.3" y="100.9">1</text>
<text x="40.3" y="103.4">2</text>
<text x="40.3" y="105.7">3</text>
<text x="43.8" y="102.1">PF3/SFCCSA(PA6/ADC8)</text>
<text x="43.8" y="104.6">PF0/SFCDOA(PA5/ADC7)</text>
<text x="43.8" y="107">PF1/SFCCLKA(PA4/ADC6)</text>
</g>
<g font-size="2.2" fill="#ee0e22">
<text x="107.9" y="111.8">VSS</text>
<text x="114.2" y="113">11</text>
<text x="114.2" y="110.7">12</text>
<text x="97.7" y="114.3">HPVDD/VPWR</text>
<text x="105" y="116.7">IOVDD</text>
<text x="114.2" y="115.5">10</text>
</g>
<text font-size="2.2" fill="#000080" x="237.4" y="126.4">+</text>
<text font-size="2" fill="#800000" x="174.9" y="177.3">DACO</text>
<g font-size="1.8" fill="#000080">
<text x="190.2" y="24.3">IR1</text>
<text x="236.4" y="26.8">R6</text>
<text x="236.4" y="28.7">10K</text>
<text x="245.4" y="29">S1</text>
<text x="222.1" y="35">TVS-3.3V</text>
<text x="225" y="33.3">D8</text>
<text x="237.2" y="36">R12</text>
<text x="245.4" y="35">S2</text>
<text x="246.6" y="33">*</text>
<text x="194.6" y="40.8">R7</text>
<text x="237.2" y="39.4">1K</text>
<text x="245.4" y="41.1">S3</text>
<text x="246.6" y="39.1">*</text>
<text x="174.7" y="45.9">TVS-3.3V</text>
<text x="177.6" y="44.2">D2</text>
<text x="191.2" y="46.9">C7</text>
<text x="194.6" y="44.2">220R</text>
<text x="237.2" y="42.1">R13</text>
<text x="237.2" y="45.5">2.2K</text>
<text x="245.4" y="47.2">S4</text>
<text x="246.6" y="45.2">*</text>
<text x="191.2" y="48.9">105</text>
<text x="237.2" y="48.1">R11</text>
<text x="237.2" y="51.5">4.7K</text>
<text x="246.6" y="51.2">*</text>
<text x="253.9" y="67.1">TF1</text>
<text x="162.8" y="75.5">USB1</text>
<text x="185.4" y="75.8">R8</text>
<text x="185.4" y="78">2.2R</text>
<text x="189.2" y="77.5">C9</text>
<text x="219.4" y="77.7">R15</text>
<text x="237.6" y="72.8">R14</text>
<text x="237.6" y="74.8">3.3K/NC</text>
<text x="189.2" y="82.8">106</text>
<text x="218.2" y="79.7">2.2R</text>
<text x="218.4" y="84">C8</text>
<text x="226" y="81.4">TVS-3.3V</text>
<text x="228.2" y="79.4">D3</text>
<text x="218.2" y="85.7">105</text>
<text x="226" y="86.2">TVS-3.3V</text>
<text x="228.2" y="84.2">D4</text>
<text x="228.2" y="89.1">D5</text>
<text x="185.2" y="93.7">15P/NC</text>
<text x="186.4" y="91.8">C17</text>
<text x="226" y="91">TVS-3.3V</text>
<text x="42.5" y="98.6">U1</text>
<text x="164" y="99.7">USBA</text>
<text x="183.6" y="98">TVS-5V</text>
<text x="186.1" y="96.4">D6</text>
<text x="195.8" y="96.4">D11</text>
<text x="195.8" y="98">TVS-5V</text>
<text x="253.9" y="98.6">SD-TF</text>
<text x="132.2" y="117.5">C2</text>
<text x="132.2" y="115.1">C1</text>
<text x="135.3" y="117.5">105/475</text>
<text x="135.3" y="115.1">105</text>
<text x="42.5" y="122.9">AD242A(0)_SOP16</text>
<text x="162.6" y="123.8">J1</text>
<text x="199" y="126">C4</text>
<text x="246.4" y="121.2">C6</text>
<text x="196.1" y="131.8">C14</text>
<text x="199" y="127.7">104</text>
<text x="227.2" y="128.2">C15</text>
<text x="227.7" y="130.1">NC</text>
<text x="239.1" y="127.9">M1</text>
<text x="239.1" y="129.6">MIC</text>
<text x="245.6" y="129.1">D7</text>
<text x="245.6" y="130.8">TVS-3.3V</text>
<text x="246.4" y="126.5">104</text>
<text x="84.6" y="135.9">10K</text>
<text x="84.8" y="134.2">R3</text>
<text x="112" y="136.1">U3</text>
<text x="162.6" y="134.7">MIC Jack</text>
<text x="186.1" y="135.6">TVS-3.3V</text>
<text x="187.3" y="132.8">D10</text>
<text x="196.1" y="133.8">NC</text>
<text x="126.1" y="138.1">C3</text>
<text x="126.1" y="141">104</text>
<text x="99.7" y="150.7">Spi Nor Flash：25Q16</text>
<text x="101.1" y="154.6">R5</text>
<text x="104.7" y="154.6">330R</text>
<text x="199.2" y="160.4">U4</text>
<text x="42" y="164.5">LED1</text>
<text x="48.9" y="165.8">R1</text>
<text x="189.7" y="167.5">C12</text>
<text x="250.3" y="167.7">J2</text>
<text x="19" y="171.8">SW1</text>
<text x="42" y="172">RED</text>
<text x="48.9" y="169.2">2K</text>
<text x="49.8" y="172.6">U2</text>
<text x="116.6" y="168.9">Speaker</text>
<text x="189.2" y="170.1">105</text>
<text x="226.4" y="170.6">C10</text>
<text x="226.4" y="172.6">106</text>
<text x="14.1" y="179.1">D1</text>
<text x="18.5" y="175.7">ON/OFF</text>
<text x="75.5" y="174.2">R2</text>
<text x="75.5" y="177.6">4.7K</text>
<text x="118.1" y="179.3">D9</text>
<text x="129" y="179.3">D12</text>
<text x="182.5" y="176.4">R10</text>
<text x="250.3" y="177">SPK</text>
<text x="12.4" y="181">TVS-5V</text>
<text x="19" y="184">510R/NC</text>
<text x="22.6" y="182">R4</text>
<text x="27.9" y="184.7">Li-ion</text>
<text x="46.7" y="182.7">C11</text>
<text x="46.7" y="184.7">105/10V</text>
<text x="57.1" y="184.7">TP4054</text>
<text x="74.6" y="184.7">105/10V</text>
<text x="75.8" y="182.7">C13</text>
<text x="116.8" y="181.3">TVS-5V</text>
<text x="127.8" y="181.3">TVS-5V</text>
<text x="181.3" y="180.6">4.7K</text>
<text x="188" y="181.3">C5</text>
<text x="188" y="183.5">104</text>
<text x="199.2" y="182.3">8002</text>
<text x="204.3" y="184">R16</text>
<text x="28.7" y="187.6">3.5V~4.2V</text>
<text x="112.9" y="187.8">MCU直接驱动8Ω/4Ω扬声器</text>
<text x="204.3" y="187.4">22K</text>
<text x="205.1" y="193.2">C16</text>
<text x="205.6" y="194.9">NC</text>
</g>
<g font-size="1.8" fill="#800000">
<text x="228.3" y="30.6">ADKEY</text>
<text x="174.9" y="41.6">IRDA</text>
<text x="194.4" y="84">USBDM</text>
<text x="238.1" y="79.2">SD_CMD</text>
<text x="238.1" y="84">SD_CLK</text>
<text x="194.4" y="88.8">USBDP</text>
<text x="238.1" y="88.8">SD_DAT</text>
<text x="20.7" y="101">SD_DAT</text>
<text x="29.1" y="101">SPI_CS</text>
<text x="117.9" y="101">ADKEY</text>
<text x="20.7" y="103.4">SD_CMD</text>
<text x="20.7" y="105.8">SD_CLK</text>
<text x="29.1" y="103.4">SPI_D0</text>
<text x="29.1" y="105.8">SPI_CLK</text>
<text x="117.9" y="105.8">APAN</text>
<text x="117.9" y="103.4">IRDA</text>
<text x="29.1" y="110.7">USBDP</text>
<text x="29.1" y="108.3">USBDM</text>
<text x="29.1" y="113.1">MICBIAS</text>
<text x="117.9" y="113.1">VBAT</text>
<text x="117.9" y="108.3">APAP</text>
<text x="117.9" y="110.7">GND</text>
<text x="29.1" y="117.9">AGND</text>
<text x="29.1" y="115.6">MIC</text>
<text x="117.9" y="117.9">DACO</text>
<text x="117.9" y="115.6">IOVDD</text>
<text x="251.5" y="122.9">MIC</text>
<text x="205.3" y="128.9">MIC</text>
<text x="38.9" y="136.1">VBAT</text>
<text x="38.9" y="143.4">USBDP</text>
<text x="38.9" y="139.8">USBDM</text>
<text x="81.4" y="138.6">SPI_CS</text>
<text x="81.4" y="143.4">IOVDD</text>
<text x="120.2" y="143.4">SPI_CLK</text>
<text x="38.9" y="147.1">GND</text>
<text x="120.2" y="145.9">SPI_D0</text>
<text x="218.7" y="162.8">SPK+</text>
<text x="218.7" y="167.7">GND</text>
<text x="128.8" y="173.7">APAP</text>
<text x="128.8" y="171.4">APAN</text>
<text x="241.7" y="170.1">SPK+</text>
<text x="241.7" y="172.6">SPK-</text>
<text x="41.3" y="175">CHRG</text>
<text x="75.4" y="179.8">+5V</text>
<text x="218.7" y="177.4">SPK-</text>
</g>
<g font-size="1.8" fill="#ee0e22">
<text x="48.6" y="47.8">1.元器件物料必须保证质量，电容耐压值应大于最大工作电压一倍以上；</text>
<text x="48.6" y="49.8">2.锂电方案必须带锂保，如果电池不带锂保，硬件设计需添加过流过放电路。</text>
<text x="48.6" y="51.7">3.外露接口和后焊物料：USB座，SD卡，linein插座，充电输入，电池等，做好静电和浪涌保护措施，</text>
<text x="48.6" y="61.2">1.VPWR输入电压不超过5.5V，内置LDO3V输出至IOVDD（3.2V/100mA@0.3Vdrop）；</text>
<text x="48.6" y="63.2">2.IOVDD可软件配置电压输出档位，不可关断输出状态，软开关方案注意避免外围漏电；</text>
<text x="49.8" y="65.1">IOVDD必须连接去耦电容接GND，layout时必须保证去耦电容良好的去耦路径，必要时可以适当增加IOVDD的电容量；</text>
<text x="48.6" y="67.1">3.GPIO支持输入，输出和高阻状态，内部可配置上下拉电阻，支持最多8路唤醒源映射至任意GPIO；</text>
<text x="48.6" y="69">4.GPIO电压输入范围0~IOVDD，耐5V IO（PA9）电压输入范围0~+5.5V，严禁过压；</text>
<text x="48.6" y="72.8">5.PA0默认上拉，默认对地长按复位，长按复位时间可配置，复位功能可屏蔽；</text>
<text x="48.6" y="74.8">6.PF口是flash驱动接口，也是内置flash的驱动接口,A0型号为外置flash方案,支持最大512Mbit容量；</text>
<text x="48.6" y="76.7">7.PA13的MICBIAS功能内置偏置电阻，可直接连接驻极体麦克风；</text>
<text x="48.6" y="78.7">8.PB0的DAC功能是模拟音频输出信号，输出等效内阻约5KΩ，外接音频功放使用；</text>
<text x="48.6" y="80.6">9.USBDM/DP口可做普通IO口，休眠状态不可做输出，输出状态会导致休眠功耗增加；</text>
<text x="48.6" y="82.5">10.集成class D APA，直推喇叭输出功率0.5W-8Ω@VBAT3.7V，APA输出功率随VBAT等比例变化；</text>
<text x="48.6" y="86.4">11.APAP，APAN可做IO输出，Ron＜1.5Ω@VBAT3.7V，休眠时不可输出，输出态会导致休眠功耗增加；</text>
<text x="48.6" y="88.4">12.支持重映射的外设接口：SPI(1&amp;2)，I2C，UART(0&amp;1)，PWM，IRDA，可映射到任意IO；</text>
<text x="50.8" y="84.5">APA输出信号经过RC低通滤波后输入到差分功放，可增加音频喇叭输出功率；</text>
<text x="48.6" y="90.3">13.AGND音频地和GND数字地必须短接，外置功放时请参考原理图中备注；</text>
<text x="48.6" y="92.3">14.开发升级或使用1T8量产的必要测试点：VPWR，USBDM，USBDP，GND;</text>
<text x="48.6" y="94.2">15.IO分配时，MIC，AUX和DAC等模拟信号必须远离PWM，CLK，DAT等数字翻转信号，避免相邻干扰。</text>
<text x="20.7" y="98.6">SDIO/SPI二选一</text>
<text x="42.5" y="125.2">AD242A0没有内置flash，pin1/2/3分别是PF3/PF0/PF1</text>
<text x="42.5" y="127.7">AD242A4有内置flash，pin1/2/3分别是PA6/PA5/PA4</text>
<text x="252.6" y="128.4">MICBIAS(PA13)为麦输入</text>
</g>
<g font-size="1.8" fill="#11037f">
<text x="6.6" y="48.9">VPWR：电源供电接口，不超过5.5V；</text>
<text x="6.6" y="51.2">IOVDD：内部LDO输出，GPIO逻辑电压；</text>
<text x="6.6" y="53.7">VSS：数字地</text>
<text x="6.6" y="56.1">AVSS：音频地</text>
<text x="6.6" y="62.1">PB0：模拟音频输出</text>
<text x="6.6" y="64.6">PB1：麦克风模拟输入</text>
<text x="6.6" y="70.7">APAP：D类扬声器驱动正输出</text>
<text x="6.6" y="67.1">PA13：MICBIAS麦克风偏置电源输出</text>
<text x="6.6" y="73.1">APAN：D类扬声器驱动负输出</text>
<text x="6.6" y="80.3">ADCx：10bit ADC输入通道；</text>
<text x="6.6" y="82.8">USBDM&amp;DP：USB1.1信号</text>
<text x="6.6" y="85.3">RESET：默认长按复位</text>
<text x="6.6" y="87.6">PA9：耐5V IO，驱动力8mA，串口升级</text>
</g>
<g font-size="1.7" fill="#11037f">
<text x="6.6" y="46.4">电源接口：</text>
<text x="6.6" y="59.8">模拟音频接口：</text>
<text x="6.6" y="78">特殊功能IO：</text>
</g>
<g font-size="1.7" fill="#ee0e22">
<text x="48.6" y="45.9">产品设计安全规范：</text>
<text x="49.8" y="53.7">整机ESD 应符合最低标准，接触±4K，空气±8K。</text>
<text x="177.4" y="53.2">供电RC滤波，减少电源纹波干扰。</text>
<text x="48.6" y="59.3">芯片使用说明:</text>
<text x="49.8" y="70.9">普通GPIO输出驱动电流有4档配置，耐5V IO不能做数码管驱动应用；</text>
<text x="216.2" y="101.7">软开机方案时，SD卡供电必须可控，休眠时关断供电。</text>
<text x="164" y="102.2">代码升级/PC/U盘</text>
<text x="164" y="107">若支持U盘设备建议增加5V升压电路，给U盘供电。</text>
<text x="207.8" y="104.1">使用IOVDD供电时，可适当增大芯片IOVDD的电容电量，避免插拔卡导致系统复位；</text>
<text x="136.1" y="111.9">数字地</text>
<text x="26.8" y="125.2">音频地</text>
<text x="252.6" y="126">省电容模式时，C6=NC</text>
<text x="177.4" y="143.4">外置麦克风插座电路参考</text>
<text x="228.3" y="141">单独布线连接至芯片AGND</text>
<text x="228.3" y="142.9">尽量与MIC布线贴近，减少环路面积</text>
<text x="35.5" y="152.9">烧写调试</text>
<text x="168.8" y="160.4">外置功放时，音频地耦合点</text>
<text x="40.1" y="162.8">充电指示灯</text>
<text x="19" y="185.9">放电电阻</text>
<text x="243" y="181">外置音频功放参考电路</text>
<text x="49.8" y="190.8">锂电池充电管理参考电路</text>
</g>
</svg>
